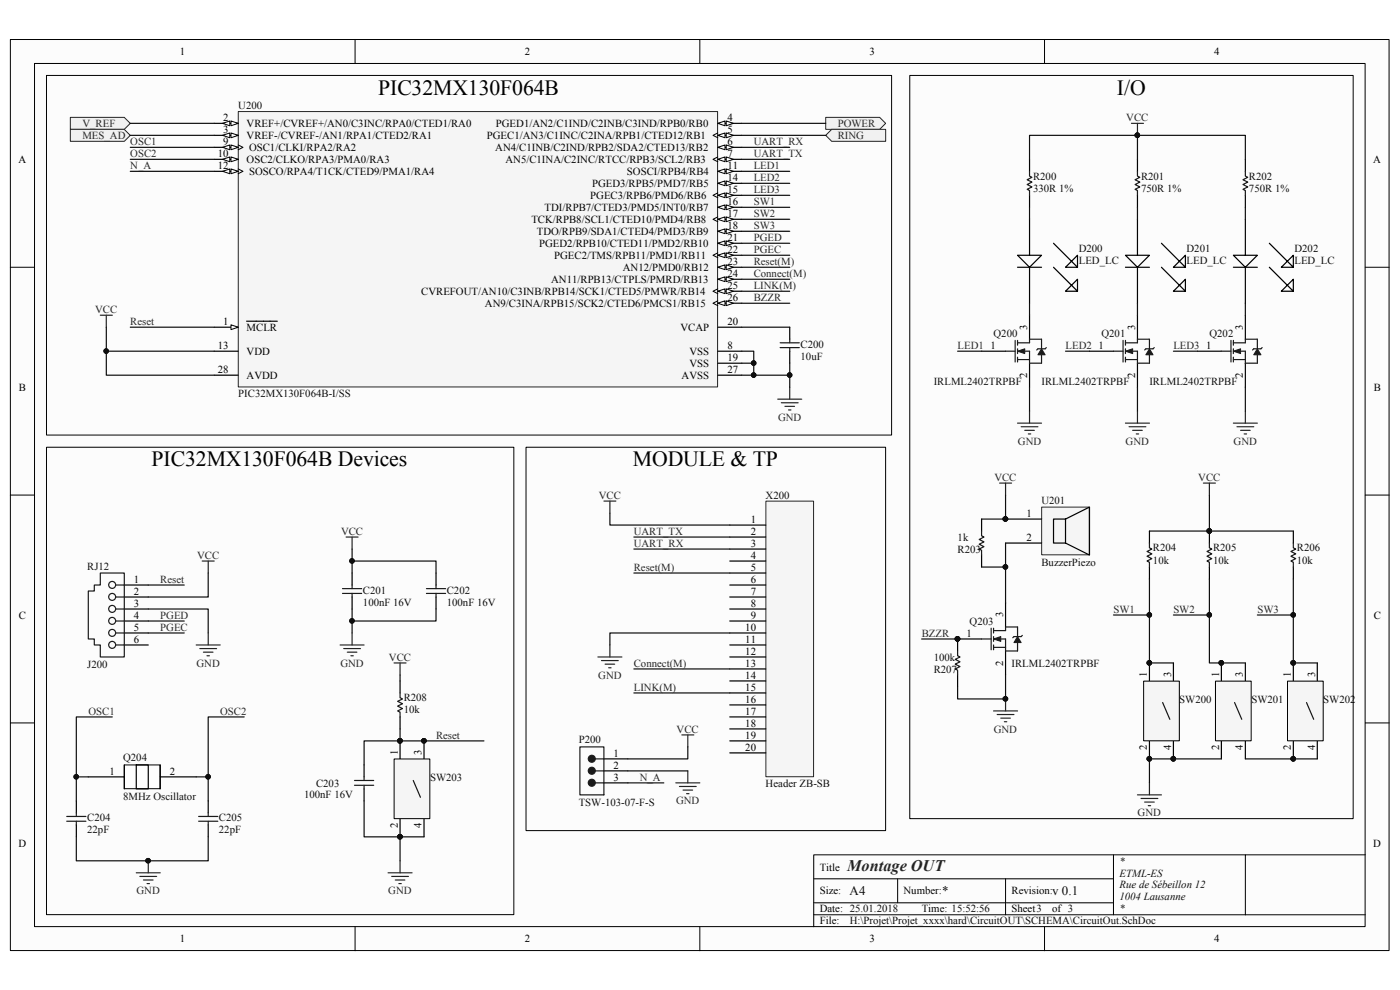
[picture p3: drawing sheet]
<svg xmlns="http://www.w3.org/2000/svg" width="297mm" height="210mm" viewBox="0 0 297 210" stroke-linecap="round" stroke-linejoin="round" font-family="sans-serif">
<path d="M2.2 8.4h292.5v193.2h-292.5z" fill="#fcfcfc"/>
<path d="M2.2 8.4h292.5v193.2h-292.5z" fill="none" stroke="#000" stroke-width=".21"/>
<path d="M7.4 13.5h282.2v183.1h-282.2z" fill="#fcfcfc"/>
<g fill="none" stroke="#000" stroke-width=".21">
<path d="M7.3 13.5h282.3v183.1h-282.3zM75.3 8.4v5.1M148.5 8.4v5.1M221.6 8.4v5.1M2.2 56.7h5.1M289.6 56.7h5.1M2.2 105h5.1M289.6 105h5.1M2.2 153.3h5.1M289.6 153.3h5.1M75.3 196.6v5.1M148.5 196.6v5.1"/>
<path d="M172.6 186.4h63.6M172.6 194h117M172.6 191.5h63.6M190.4 186.4v5.1M213.3 186.4v7.6M221.6 196.6v5.1M236.2 181.3v12.7M264.2 181.3h-91.6v15.3M289.6 181.3h-25.4v12.7"/>
</g>
<path d="M243.8 140.6v5.1M243.8 155.9v5.1M248.9 140.6v5.1M248.9 155.9v5.1" fill="none" stroke="#000" stroke-width=".25"/>
<g fill="#0e0e0e" stroke="#0e0e0e" stroke-width=".21">
<circle cx="243.8" cy="140.6" r=".48"/>
<circle cx="243.8" cy="161" r=".48"/>
<circle cx="248.9" cy="161" r=".48"/>
</g>
<g fill="none" stroke="#1c1c1c" stroke-width=".25">
<path d="M244.4 146.2h4M244.4 155.4h4M246.4 146.2v2.6M246.4 152.8v2.6"/>
<circle cx="243.8" cy="146.2" r=".48"/>
<circle cx="243.8" cy="155.4" r=".48"/>
<circle cx="246.4" cy="152.6" r=".24"/>
<circle cx="246.4" cy="149" r=".24"/>
<circle cx="248.9" cy="146.2" r=".48"/>
<circle cx="248.9" cy="155.4" r=".48"/>
</g>
<path d="M242.7 144.5h7.5v12.6h-7.5z" fill="#f5f5f5"/>
<path d="M242.6 144.5h7.6v12.6h-7.6z" fill="none" stroke="#000" stroke-width=".21"/>
<path d="M246.6 149l1.6 3.6" fill="none" stroke="#151515" stroke-width=".25"/>
<g fill="#0e0e0e" stroke="#0e0e0e" stroke-width=".21">
<circle cx="243.8" cy="140.6" r=".48"/>
<circle cx="243.8" cy="161" r=".48"/>
<circle cx="248.9" cy="161" r=".48"/>
</g>
<path d="M221 107.6h10.1v10.1h-10.1z" fill="#f5f5f5"/>
<path d="M221 107.6h10.1v10.1h-10.1z" fill="none" stroke="#262626" stroke-width=".21"/>
<path d="M208.2 74.5h5.1M218.4 66.9v5.1M218.4 77v5.1M213.3 110.1h7.7M213.3 115.2h7.7M226 110.1h-2.5v5.1h2.5l5.1 2.5v-10.1l-5.1 2.5v5.1" fill="none" stroke="#000" stroke-width=".25"/>
<circle cx="213.3" cy="110.1" r=".49" fill="#0e0e0e" stroke="#0e0e0e" stroke-width=".21"/>
<path d="M213.3 74.5h2.1M215.4 72.2v4.6M215.9 72.7h2.5M215.9 74.5h2.5v2.5M215.9 76.3h2.5M215.9 72.2v1M215.9 74v1M215.9 75.8v1" fill="none" stroke="#1c1c1c" stroke-width=".25"/>
<path d="M215.9 74.5l1.5-.5v1z" fill="#1c1c1c"/>
<path d="M215.9 74.5l1.5-.5v1z" fill="none" stroke="#1c1c1c" stroke-width=".21"/>
<path d="M218.4 72.7v-.7h2.6v2M221 75.3v1.7h-2.6" fill="none" stroke="#1c1c1c" stroke-width=".25"/>
<path d="M221 74l.7 1.3h-1.5z" fill="#1c1c1c"/>
<path d="M221 74l.7 1.3h-1.5z" fill="none" stroke="#1c1c1c" stroke-width=".21"/>
<path d="M222 73.7l-.3 .3h-1.5l-.3 .2M236.2 74.5h2M238.2 72.2v4.6M238.8 72.7h2.5M238.8 74.5h2.5v2.5M238.8 76.3h2.5M238.8 72.2v1M238.8 74v1M238.8 75.8v1" fill="none" stroke="#1c1c1c" stroke-width=".25"/>
<path d="M231.1 74.5h5.1M241.3 66.9v5.1M241.3 77v5.1" fill="none" stroke="#000" stroke-width=".25"/>
<path d="M238.8 74.5l1.5-.5v1z" fill="#1c1c1c"/>
<path d="M238.8 74.5l1.5-.5v1z" fill="none" stroke="#1c1c1c" stroke-width=".21"/>
<path d="M241.3 72.7v-.7h2.5v2M243.8 75.3v1.7h-2.5" fill="none" stroke="#1c1c1c" stroke-width=".25"/>
<path d="M243.8 74l.8 1.3h-1.5z" fill="#1c1c1c"/>
<path d="M243.8 74l.8 1.3h-1.5z" fill="none" stroke="#1c1c1c" stroke-width=".21"/>
<path d="M244.9 73.7l-.3 .3h-1.5l-.3 .2M259.1 74.5h2M261.1 72.2v4.6M261.7 72.7h2.5M261.7 74.5h2.5v2.5M261.7 76.3h2.5M261.7 72.2v1M261.7 74v1M261.7 75.8v1" fill="none" stroke="#1c1c1c" stroke-width=".25"/>
<path d="M254 74.5h5.1M264.2 66.9v5.1M264.2 77v5.1" fill="none" stroke="#000" stroke-width=".25"/>
<path d="M261.7 74.5l1.5-.5v1z" fill="#1c1c1c"/>
<path d="M261.7 74.5l1.5-.5v1z" fill="none" stroke="#1c1c1c" stroke-width=".21"/>
<path d="M264.2 72.7v-.7h2.5v2M266.7 75.3v1.7h-2.5" fill="none" stroke="#1c1c1c" stroke-width=".25"/>
<path d="M266.7 74l.8 1.3h-1.5z" fill="#1c1c1c"/>
<path d="M266.7 74l.8 1.3h-1.5z" fill="none" stroke="#1c1c1c" stroke-width=".21"/>
<path d="M267.8 73.7l-.3 .3h-1.5l-.3 .2M208.2 135.5h2.1M210.3 133.3v4.5M210.8 133.8h2.5M210.8 135.5h2.5v2.6M210.8 137.3h2.5M210.8 133.3v1M210.8 135v1.1M210.8 136.8v1" fill="none" stroke="#1c1c1c" stroke-width=".25"/>
<path d="M203.1 135.5h5.1M213.3 127.9v5.1M213.3 138.1v5.1" fill="none" stroke="#000" stroke-width=".25"/>
<circle cx="203.1" cy="135.5" r=".48" fill="#0e0e0e" stroke="#0e0e0e" stroke-width=".21"/>
<path d="M210.8 135.5l1.5-.5v1.1z" fill="#1c1c1c"/>
<path d="M210.8 135.5l1.5-.5v1.1z" fill="none" stroke="#1c1c1c" stroke-width=".21"/>
<path d="M213.3 133.8v-.8h2.6v2M215.9 136.3v1.8h-2.6" fill="none" stroke="#1c1c1c" stroke-width=".25"/>
<path d="M215.9 135l.7 1.3h-1.5z" fill="#1c1c1c"/>
<path d="M215.9 135l.7 1.3h-1.5z" fill="none" stroke="#1c1c1c" stroke-width=".21"/>
<path d="M216.9 134.8l-.3 .2h-1.5l-.3 .3" fill="none" stroke="#1c1c1c" stroke-width=".25"/>
<g fill="#0e0e0e" stroke="#0e0e0e" stroke-width=".21">
<circle cx="203.1" cy="135.5" r=".48"/>
<circle cx="241.3" cy="28.7" r=".48"/>
</g>
<path d="M240 26.2h2.6M241.3 26.2v2.5M212.1 102.5h2.5M213.3 102.5v2.5" fill="none" stroke="#262626" stroke-width=".25"/>
<path d="M50.6 23.7h101.6v58.4h-101.6z" fill="#f5f5f5"/>
<path d="M50.5 23.7h101.7v58.4h-101.7z" fill="none" stroke="#262626" stroke-width=".21"/>
<path d="M45.4 69.4h5.1" fill="none" stroke="#000" stroke-width=".25"/>
<path d="M49 68.9l1.5 .5-1.5 .5z" fill="#fcfcfc"/>
<path d="M49 68.9l1.5 .5-1.5 .5z" fill="none" stroke="#000" stroke-width=".21"/>
<path d="M45.4 26.2h5.1M52.3 68.1h6.5" fill="none" stroke="#000" stroke-width=".25"/>
<path d="M49 25.7l1.5 .5-1.5 .5z" fill="#fcfcfc"/>
<path d="M49 25.7l1.5 .5-1.5 .5z" fill="none" stroke="#000" stroke-width=".21"/>
<path d="M47.2 26.2l1.5-.5v1z" fill="#fcfcfc"/>
<path d="M47.2 26.2l1.5-.5v1z" fill="none" stroke="#000" stroke-width=".21"/>
<path d="M45.4 28.7h5.1" fill="none" stroke="#000" stroke-width=".25"/>
<path d="M49 28.2l1.5 .5-1.5 .5z" fill="#fcfcfc"/>
<path d="M49 28.2l1.5 .5-1.5 .5z" fill="none" stroke="#000" stroke-width=".21"/>
<path d="M47.2 28.7l1.5-.5v1z" fill="#fcfcfc"/>
<path d="M47.2 28.7l1.5-.5v1z" fill="none" stroke="#000" stroke-width=".21"/>
<path d="M152.3 26.2h5.1" fill="none" stroke="#000" stroke-width=".25"/>
<path d="M152.3 26.2l1.5-.5v1z" fill="#fcfcfc"/>
<path d="M152.3 26.2l1.5-.5v1z" fill="none" stroke="#000" stroke-width=".21"/>
<path d="M154.1 25.7l1.5 .5-1.5 .5z" fill="#fcfcfc"/>
<path d="M152.3 28.2l-1 .5 1 .5M154.1 25.7l1.5 .5-1.5 .5z" fill="none" stroke="#000" stroke-width=".21"/>
<path d="M152.3 28.7h5.1" fill="none" stroke="#000" stroke-width=".25"/>
<path d="M152.3 28.7l1.5-.5v1z" fill="#fcfcfc"/>
<path d="M152.3 28.7l1.5-.5v1z" fill="none" stroke="#000" stroke-width=".21"/>
<path d="M154.1 28.2l1.5 .5-1.5 .5z" fill="#fcfcfc"/>
<path d="M154.1 28.2l1.5 .5-1.5 .5z" fill="none" stroke="#000" stroke-width=".21"/>
<path d="M152.3 31.3h5.1" fill="none" stroke="#000" stroke-width=".25"/>
<path d="M152.3 31.3l1.5-.6v1.1z" fill="#fcfcfc"/>
<path d="M152.3 31.3l1.5-.6v1.1z" fill="none" stroke="#000" stroke-width=".21"/>
<path d="M154.1 30.7l1.5 .6-1.5 .5z" fill="#fcfcfc"/>
<path d="M152.3 33.3l-1 .5 1 .5M154.1 30.7l1.5 .6-1.5 .5z" fill="none" stroke="#000" stroke-width=".21"/>
<path d="M152.3 33.8h5.1" fill="none" stroke="#000" stroke-width=".25"/>
<path d="M152.3 33.8l1.5-.5v1z" fill="#fcfcfc"/>
<path d="M152.3 33.8l1.5-.5v1z" fill="none" stroke="#000" stroke-width=".21"/>
<path d="M154.1 33.3l1.5 .5-1.5 .5z" fill="#fcfcfc"/>
<path d="M50.5 30.7l1 .6-1 .5M154.1 33.3l1.5 .5-1.5 .5z" fill="none" stroke="#000" stroke-width=".21"/>
<path d="M45.4 31.3h5.1M152.3 74.5h5.1" fill="none" stroke="#000" stroke-width=".25"/>
<path d="M49 30.7l1.5 .6-1.5 .5z" fill="#fcfcfc"/>
<path d="M49 30.7l1.5 .6-1.5 .5z" fill="none" stroke="#000" stroke-width=".21"/>
<path d="M47.2 31.3l1.5-.6v1.1z" fill="#fcfcfc"/>
<path d="M47.2 31.3l1.5-.6v1.1z" fill="none" stroke="#000" stroke-width=".21"/>
<path d="M45.4 33.8h5.1" fill="none" stroke="#000" stroke-width=".25"/>
<path d="M49 33.3l1.5 .5-1.5 .5z" fill="#fcfcfc"/>
<path d="M49 33.3l1.5 .5-1.5 .5z" fill="none" stroke="#000" stroke-width=".21"/>
<path d="M47.2 33.8l1.5-.5v1z" fill="#fcfcfc"/>
<path d="M47.2 33.8l1.5-.5v1z" fill="none" stroke="#000" stroke-width=".21"/>
<path d="M152.3 36.3h5.1" fill="none" stroke="#000" stroke-width=".25"/>
<path d="M152.3 36.3l1.5-.5v1.1z" fill="#fcfcfc"/>
<path d="M152.3 36.3l1.5-.5v1.1z" fill="none" stroke="#000" stroke-width=".21"/>
<path d="M154.1 35.8l1.5 .5-1.5 .6z" fill="#fcfcfc"/>
<path d="M50.5 35.8l1 .5-1 .6M154.1 35.8l1.5 .5-1.5 .6z" fill="none" stroke="#000" stroke-width=".21"/>
<path d="M45.4 36.3h5.1" fill="none" stroke="#000" stroke-width=".25"/>
<path d="M49 35.8l1.5 .5-1.5 .6z" fill="#fcfcfc"/>
<path d="M49 35.8l1.5 .5-1.5 .6z" fill="none" stroke="#000" stroke-width=".21"/>
<path d="M47.2 36.3l1.5-.5v1.1z" fill="#fcfcfc"/>
<path d="M47.2 36.3l1.5-.5v1.1z" fill="none" stroke="#000" stroke-width=".21"/>
<path d="M152.3 38.9h5.1M45.4 74.5h5.1" fill="none" stroke="#000" stroke-width=".25"/>
<path d="M152.3 38.9l1.5-.5v1z" fill="#fcfcfc"/>
<path d="M152.3 38.9l1.5-.5v1z" fill="none" stroke="#000" stroke-width=".21"/>
<path d="M154.1 38.4l1.5 .5-1.5 .5z" fill="#fcfcfc"/>
<path d="M154.1 38.4l1.5 .5-1.5 .5zM152.3 40.9l-1 .5 1 .5" fill="none" stroke="#000" stroke-width=".21"/>
<path d="M152.3 41.4h5.1" fill="none" stroke="#000" stroke-width=".25"/>
<path d="M152.3 41.4l1.5-.5v1z" fill="#fcfcfc"/>
<path d="M152.3 41.4l1.5-.5v1z" fill="none" stroke="#000" stroke-width=".21"/>
<path d="M154.1 40.9l1.5 .5-1.5 .5z" fill="#fcfcfc"/>
<path d="M154.1 40.9l1.5 .5-1.5 .5z" fill="none" stroke="#000" stroke-width=".21"/>
<path d="M152.3 44h5.1" fill="none" stroke="#000" stroke-width=".25"/>
<path d="M152.3 44l1.5-.5v1z" fill="#fcfcfc"/>
<path d="M152.3 44l1.5-.5v1z" fill="none" stroke="#000" stroke-width=".21"/>
<path d="M154.1 43.5l1.5 .5-1.5 .5z" fill="#fcfcfc"/>
<path d="M152.3 46l-1 .5 1 .5M154.1 43.5l1.5 .5-1.5 .5z" fill="none" stroke="#000" stroke-width=".21"/>
<path d="M152.3 46.5h5.1" fill="none" stroke="#000" stroke-width=".25"/>
<path d="M152.3 46.5l1.5-.5v1z" fill="#fcfcfc"/>
<path d="M152.3 46.5l1.5-.5v1z" fill="none" stroke="#000" stroke-width=".21"/>
<path d="M154.1 46l1.5 .5-1.5 .5z" fill="#fcfcfc"/>
<path d="M154.1 46l1.5 .5-1.5 .5z" fill="none" stroke="#000" stroke-width=".21"/>
<path d="M152.3 49.1h5.1" fill="none" stroke="#000" stroke-width=".25"/>
<path d="M152.3 49.1l1.5-.5v1z" fill="#fcfcfc"/>
<path d="M152.3 49.1l1.5-.5v1z" fill="none" stroke="#000" stroke-width=".21"/>
<path d="M154.1 48.6l1.5 .5-1.5 .5z" fill="#fcfcfc"/>
<path d="M154.1 48.6l1.5 .5-1.5 .5z" fill="none" stroke="#000" stroke-width=".21"/>
<path d="M152.3 51.6h5.1M152.3 77h5.1M152.3 69.4h5.1" fill="none" stroke="#000" stroke-width=".25"/>
<path d="M152.3 51.6l1.5-.5v1z" fill="#fcfcfc"/>
<path d="M152.3 51.6l1.5-.5v1z" fill="none" stroke="#000" stroke-width=".21"/>
<path d="M154.1 51.1l1.5 .5-1.5 .5z" fill="#fcfcfc"/>
<path d="M152.3 53.6l-1 .5 1 .6M154.1 51.1l1.5 .5-1.5 .5z" fill="none" stroke="#000" stroke-width=".21"/>
<path d="M152.3 54.1h5.1" fill="none" stroke="#000" stroke-width=".25"/>
<path d="M152.3 54.1l1.5-.5v1.1z" fill="#fcfcfc"/>
<path d="M152.3 54.1l1.5-.5v1.1z" fill="none" stroke="#000" stroke-width=".21"/>
<path d="M154.1 53.6l1.5 .5-1.5 .6z" fill="#fcfcfc"/>
<path d="M154.1 53.6l1.5 .5-1.5 .6z" fill="none" stroke="#000" stroke-width=".21"/>
<path d="M152.3 56.7h5.1" fill="none" stroke="#000" stroke-width=".25"/>
<path d="M152.3 56.7l1.5-.5v1z" fill="#fcfcfc"/>
<path d="M152.3 56.7l1.5-.5v1z" fill="none" stroke="#000" stroke-width=".21"/>
<path d="M154.1 56.2l1.5 .5-1.5 .5z" fill="#fcfcfc"/>
<path d="M154.1 56.2l1.5 .5-1.5 .5z" fill="none" stroke="#000" stroke-width=".21"/>
<path d="M152.3 59.2h5.1" fill="none" stroke="#000" stroke-width=".25"/>
<path d="M152.3 59.2l1.5-.5v1z" fill="#fcfcfc"/>
<path d="M152.3 59.2l1.5-.5v1z" fill="none" stroke="#000" stroke-width=".21"/>
<path d="M154.1 58.7l1.5 .5-1.5 .5z" fill="#fcfcfc"/>
<path d="M154.1 58.7l1.5 .5-1.5 .5zM152.3 61.3l-1 .5 1 .5" fill="none" stroke="#000" stroke-width=".21"/>
<path d="M152.3 61.8h5.1" fill="none" stroke="#000" stroke-width=".25"/>
<path d="M152.3 61.8l1.5-.5v1z" fill="#fcfcfc"/>
<path d="M152.3 61.8l1.5-.5v1z" fill="none" stroke="#000" stroke-width=".21"/>
<path d="M154.1 61.3l1.5 .5-1.5 .5z" fill="#fcfcfc"/>
<path d="M152.3 63.8l-1 .5 1 .5M154.1 61.3l1.5 .5-1.5 .5z" fill="none" stroke="#000" stroke-width=".21"/>
<path d="M152.3 64.3h5.1" fill="none" stroke="#000" stroke-width=".25"/>
<path d="M152.3 64.3l1.5-.5v1z" fill="#fcfcfc"/>
<path d="M152.3 64.3l1.5-.5v1z" fill="none" stroke="#000" stroke-width=".21"/>
<path d="M154.1 63.8l1.5 .5-1.5 .5z" fill="#fcfcfc"/>
<path d="M154.1 63.8l1.5 .5-1.5 .5z" fill="none" stroke="#000" stroke-width=".21"/>
<path d="M45.4 79.6h5.1M152.3 79.6h5.1" fill="none" stroke="#000" stroke-width=".25"/>
<path d="M26.4 162.3h7.6v5h-7.6z" fill="#fefefe"/>
<path d="M26.4 162.3h7.6v5h-7.6z" fill="none" stroke="#000" stroke-width=".21"/>
<g fill="none" stroke="#000" stroke-width=".25">
<path d="M218.4 33.8v2.5M241.3 33.8v2.5M264.2 33.8v2.5M215.9 54.1h5.1l-2.6 2.6zM215.9 56.7h5.1M218.4 41.4v2.6M218.4 46.5v7.6M218.4 56.7v7.6M223.5 56.7l5.1 5.1h-2.6l2.6-2.6v2.6M223.5 51.6l5.1 5.1h-2.6l2.6-2.6v2.6M238.8 54.1h5l-2.5 2.6zM238.8 56.7h5"/>
<path d="M241.3 41.4v2.6M241.3 46.5v7.6M241.3 56.7v7.6M246.4 56.7l5.1 5.1h-2.6l2.6-2.6v2.6M246.4 51.6l5.1 5.1h-2.6l2.6-2.6v2.6M261.7 54.1h5l-2.5 2.6zM261.7 56.7h5M264.2 41.4v2.6M264.2 46.5v7.6M264.2 56.7v7.6M269.3 56.7l5.1 5.1h-2.6l2.6-2.6v2.6M269.3 51.6l5.1 5.1h-2.6l2.6-2.6v2.6"/>
<path d="M208.2 110.1v2.6M208.2 117.7v2.6M84.9 157.2v5.1M90 157.2v5.1M18.7 164.8h7.7M26.4 162.3v5M28.9 162.3h2.6v5h-2.6zM34 164.8h7.6M34 162.3v5M84.9 172.4v5.1M90 172.4v5.1"/>
</g>
<g fill="none" stroke="#1c1c1c" stroke-width=".25">
<path d="M218.4 36.3v1.1l.5 .2-1 .5 1 .5-1 .5 1 .6-1 .5 .5 .2v1M241.3 36.3v1.1l.5 .2-1 .5 1 .5-1 .5 1 .6-1 .5 .5 .2v1M264.2 36.3v1.1l.5 .2-1 .5 1 .5-1 .5 1 .6-1 .5 .5 .2v1M208.2 112.7v1l.5 .2-1 .5 1 .5-1 .5 1 .6-1 .5 .5 .2v1M85.4 162.8h4M85.4 171.9h4M87.4 162.8v2.5M87.4 169.4v2.5"/>
<circle cx="84.8" cy="171.9" r=".48"/>
<circle cx="84.8" cy="162.7" r=".48"/>
<circle cx="87.4" cy="169.1" r=".23"/>
<circle cx="87.4" cy="165.5" r=".23"/>
<circle cx="89.9" cy="171.9" r=".48"/>
<circle cx="89.9" cy="162.7" r=".48"/>
</g>
<g fill="none" stroke="#262626" stroke-width=".25">
<path d="M215.9 89.8h5.1M216.6 90.5h3.6M217.4 91.3h2M218.2 92h.5M218.4 87.2v2.6M238.8 89.8h5M239.5 90.5h3.6M240.3 91.3h2M241 92h.6M241.3 87.2v2.6M261.7 89.8h5M262.4 90.5h3.6"/>
<path d="M263.2 91.3h2M263.9 92h.5M264.2 87.2v2.6M210.8 150.8h5.1M211.5 151.6h3.6M212.3 152.3h2M213.1 153.1h.5M213.3 148.3v2.5"/>
</g>
<g fill="#0e0e0e" stroke="#0e0e0e" stroke-width=".21">
<circle cx="213.3" cy="148.2" r=".49"/>
<circle cx="84.8" cy="157.1" r=".48"/>
<circle cx="84.8" cy="177.5" r=".48"/>
<circle cx="89.9" cy="157.1" r=".48"/>
</g>
<path d="M83.7 161h7.5v12.7h-7.5z" fill="#f5f5f5"/>
<path d="M83.6 161h7.6v12.7h-7.6z" fill="none" stroke="#000" stroke-width=".21"/>
<path d="M87.7 165.6l1.5 3.5" fill="none" stroke="#151515" stroke-width=".25"/>
<g fill="#0e0e0e" stroke="#0e0e0e" stroke-width=".21">
<circle cx="84.8" cy="157.1" r=".48"/>
<circle cx="84.8" cy="177.5" r=".48"/>
<circle cx="89.9" cy="157.1" r=".48"/>
<circle cx="259.1" cy="140.6" r=".48"/>
</g>
<path d="M259.1 140.6v5.1M259.1 155.9v5.1M264.2 140.6v5.1M264.2 155.9v5.1" fill="none" stroke="#000" stroke-width=".25"/>
<g fill="none" stroke="#1c1c1c" stroke-width=".25">
<path d="M259.6 146.2h4.1M259.6 155.4h4.1M261.7 146.2v2.6M261.7 152.8v2.6"/>
<circle cx="259.1" cy="146.2" r=".48"/>
<circle cx="259.1" cy="155.4" r=".48"/>
<circle cx="261.6" cy="152.6" r=".23"/>
<circle cx="261.6" cy="149" r=".23"/>
<circle cx="264.2" cy="146.2" r=".48"/>
<circle cx="264.2" cy="155.4" r=".48"/>
</g>
<path d="M257.9 144.5h7.5v12.6h-7.5z" fill="#f5f5f5"/>
<path d="M257.9 144.5h7.5v12.6h-7.5z" fill="none" stroke="#000" stroke-width=".21"/>
<path d="M261.9 149l1.5 3.6" fill="none" stroke="#151515" stroke-width=".25"/>
<g fill="#0e0e0e" stroke="#0e0e0e" stroke-width=".21">
<circle cx="259.1" cy="140.6" r=".48"/>
<circle cx="274.3" cy="140.6" r=".48"/>
<circle cx="274.3" cy="161" r=".48"/>
</g>
<path d="M274.4 140.6v5.1M274.4 155.9v5.1M279.5 140.6v5.1M279.5 155.9v5.1" fill="none" stroke="#000" stroke-width=".25"/>
<g fill="none" stroke="#1c1c1c" stroke-width=".25">
<path d="M274.9 146.2h4M274.9 155.4h4M276.9 146.2v2.6M276.9 152.8v2.6"/>
<circle cx="274.3" cy="146.2" r=".48"/>
<circle cx="274.3" cy="155.4" r=".48"/>
<circle cx="276.9" cy="152.6" r=".23"/>
<circle cx="276.9" cy="149" r=".23"/>
<circle cx="279.4" cy="146.2" r=".48"/>
<circle cx="279.4" cy="155.4" r=".48"/>
</g>
<path d="M273.2 144.5h7.5v12.6h-7.5z" fill="#f5f5f5"/>
<path d="M273.1 144.5h7.6v12.6h-7.6z" fill="none" stroke="#000" stroke-width=".21"/>
<path d="M277.2 149l1.5 3.6" fill="none" stroke="#151515" stroke-width=".25"/>
<g fill="#0e0e0e" stroke="#0e0e0e" stroke-width=".21">
<circle cx="274.3" cy="140.6" r=".48"/>
<circle cx="274.3" cy="161" r=".48"/>
<circle cx="256.5" cy="112.6" r=".48"/>
<circle cx="31.4" cy="182.6" r=".49"/>
</g>
<g fill="none" stroke="#262626" stroke-width=".25">
<path d="M21.3 66.9h2.5M22.6 66.9v2.5M165 84.7h5.1M165.8 85.4h3.5M166.5 86.2h2.1M167.3 87h.5M167.5 82.1v2.6M42.9 119h2.5M44.2 119v2.6M73.4 113.9h2.6M74.7 113.9v2.6M255.3 102.5h2.5"/>
<path d="M256.6 102.5v2.5M41.6 136.8h5.1M42.4 137.6h3.6M43.2 138.3h2M43.9 139.1h.5M44.2 134.3v2.5M72.2 136.8h5M72.9 137.6h3.6M73.7 138.3h2M74.4 139.1h.5M74.7 134.3v2.5M83.6 140.6h2.5"/>
<path d="M84.9 140.6v2.6M241.3 168.6h5.1M242.1 169.4h3.5M242.8 170.1h2.1M243.6 170.9h.5M243.8 166.1v2.5M28.9 185.1h5.1M29.7 185.9h3.5M30.4 186.7h2.1M31.2 187.4h.5M31.5 182.6v2.5M82.3 185.1h5.1"/>
<path d="M83.1 185.9h3.6M83.9 186.7h2M84.6 187.4h.5M84.9 182.6v2.5"/>
</g>
<g fill="none" stroke="#000" stroke-width=".25">
<path d="M167.5 69.4v2.6M167.5 74.5v2.5M243.8 112.7v2.5M256.6 112.7v2.5M274.4 112.7v2.5M243.8 120.3v2.5M256.6 120.3v2.5M274.4 120.3v2.5M84.9 144.4v2.6M84.9 152.1v2.5M16.2 169.9v2.5M16.2 175v2.5"/>
<path d="M44.2 169.9v2.5M44.2 175v2.5"/>
</g>
<g fill="none" stroke="#1c1c1c" stroke-width=".25">
<path d="M165.5 73.7h4.1M165.5 72.7h4.1M167.5 72v.7M167.5 73.7v.8M243.8 115.2v1l.6 .3-1.1 .5 1.1 .5-1.1 .5 1.1 .5-1.1 .5 .5 .3v1M256.6 115.2v1l.5 .3-1 .5 1 .5-1 .5 1 .5-1 .5 .5 .3v1M274.4 115.2v1l.5 .3-1 .5 1 .5-1 .5 1 .5-1 .5 .5 .3v1M84.9 147v1l.5 .3-1 .5 1 .5-1 .5 1 .5-1 .5 .5 .3v1M14.2 174.2h4M14.2 173.2h4M16.2 172.4v.8M16.2 174.2v.8"/>
<path d="M42.1 174.2h4.1M42.1 173.2h4.1M44.2 172.4v.8M44.2 174.2v.8"/>
</g>
<path d="M162.5 106.3h10.1v58.5h-10.1z" fill="#f5f5f5"/>
<path d="M162.5 106.3h10.1v58.5h-10.1z" fill="none" stroke="#262626" stroke-width=".21"/>
<g fill="none" stroke="#000" stroke-width=".25">
<path d="M154.8 111.4h7.6M154.8 113.9h7.6M154.8 116.5h7.6M154.8 119h7.6M154.8 121.6h7.6M154.8 124.1h7.6M154.8 126.6h7.6M154.8 129.2h7.6M154.8 131.7h7.6M154.8 134.3h7.6M154.8 136.8h7.6M154.8 139.4h7.6"/>
<path d="M154.8 141.9h7.6M154.8 144.4h7.6M154.8 147h7.6M154.8 149.5h7.6M154.8 152.1h7.6M154.8 154.6h7.6M154.8 157.2h7.6M154.8 159.7h7.6"/>
</g>
<path d="M128.1 106.3h2.6M129.4 106.3v2.5" fill="none" stroke="#262626" stroke-width=".25"/>
<g fill="#f0f0f0" stroke="#262626" stroke-width=".21">
<path d="M175.2 24.9h11.4l1.3 1.3-1.3 1.2h-11.4z" fill-rule="evenodd"/>
<path d="M175.2 28.7l1.2-1.3h11.5v2.6h-11.5z" fill-rule="evenodd"/>
</g>
<path d="M74.7 121.6v2.5M74.7 126.6v2.6M92.5 121.6v2.5M92.5 126.6v2.6M203.1 135.5v2.6M203.1 143.2v2.5M77.2 162.3v2.5M77.2 167.3v2.6" fill="none" stroke="#000" stroke-width=".25"/>
<circle cx="203.1" cy="135.5" r=".48" fill="#0e0e0e" stroke="#0e0e0e" stroke-width=".21"/>
<g fill="none" stroke="#1c1c1c" stroke-width=".25">
<path d="M72.7 124.9h4M72.7 125.9h4M74.7 124.1v.8M74.7 125.9v.7M90.5 124.9h4M90.5 125.9h4M92.5 124.1v.8M92.5 125.9v.7M203.1 138.1v1l.6 .3-1.1 .5 1.1 .5-1.1 .5 1.1 .5-1.1 .5 .5 .3v1M75.2 165.6h4.1M75.2 166.6h4.1M77.2 164.8v.8"/>
<path d="M77.2 166.6v.7"/>
</g>
<g fill="#f0f0f0" stroke="#262626" stroke-width=".21">
<path d="M14.9 24.9h11.5l1.2 1.3-1.2 1.2h-11.5z" fill-rule="evenodd"/>
<path d="M14.9 27.4h11.5l1.2 1.3-1.2 1.3h-11.5z" fill-rule="evenodd"/>
</g>
<path d="M9.9 16h179.2v76.3h-179.2zM193 16h94.1v157.7h-94.1zM9.9 94.9h99.1v99.1h-99.1zM111.6 94.9h76.3v81.3h-76.3z" fill="none" stroke="#000" stroke-width=".21"/>
<path d="M126.8 139.4h5.1M129.4 136.8v2.6M127.6 140.1h3.6M128.4 140.9h2M129.1 141.6h.5M144.6 155.9h2.6M145.9 155.9v2.5M143.4 166.1h5.1M144.1 166.8h3.6M144.9 167.6h2M145.7 168.4h.5M145.9 163.5v2.6" fill="none" stroke="#262626" stroke-width=".25"/>
<g fill="none" stroke="#1c1c1c" stroke-width=".25">
<path d="M21.3 121.6h5.1v17.8h-5.1v-2.6h-1.3v-1.3h-1.3v-10.1h1.3v-1.3h1.3zM24.6 134.3h1.8M24.6 129.2h1.8M24.6 131.7h1.8M24.6 136.8h1.8M24.6 124.1h1.8M24.6 126.6h1.8M123 158.4h5.1v10.2h-5.1zM126.3 163.5h1.8M126.3 161h1.8M126.3 166.1h1.8"/>
<circle cx="23.8" cy="131.7" r=".74"/>
<circle cx="23.8" cy="124.1" r=".74"/>
<circle cx="23.8" cy="129.2" r=".74"/>
<circle cx="23.8" cy="136.8" r=".74"/>
<circle cx="23.8" cy="126.6" r=".74"/>
<circle cx="23.8" cy="134.2" r=".74"/>
</g>
<path d="M26.4 124.1h5.1M26.4 134.3h5.1M26.4 129.2h5.1M26.4 126.6h5.1M26.4 136.8h5.1M26.4 131.7h5.1M128.1 163.5h5.1M128.1 161h5.1M128.1 166.1h5.1" fill="none" stroke="#000" stroke-width=".25"/>
<g fill="#1c1c1c" stroke="#1c1c1c" stroke-width=".25">
<circle cx="125.5" cy="163.5" r=".74"/>
<circle cx="125.5" cy="161" r=".74"/>
<circle cx="125.5" cy="166" r=".74"/>
</g>
<g fill="none" stroke="#0e0e0e" stroke-width=".25">
<path d="M27.6 31.3h17.8M27.6 33.8h17.8M27.6 36.3h17.8M27.6 28.7h17.8M27.6 26.2h17.8M157.4 31.3h10.1M157.4 33.8h10.1M157.4 36.3h10.1M157.4 38.9h10.1M157.4 28.7h17.8M157.4 26.2h17.8M218.4 33.8v-5.1h45.8v5.1"/>
<path d="M241.3 28.7v5.1M157.4 51.6h10.1M157.4 54.1h10.1M157.4 41.4h10.1M157.4 44h10.1M157.4 46.5h10.1M157.4 49.1h10.1M157.4 56.7h10.1M157.4 59.2h10.1M218.4 44v2.5M241.3 44v2.5M264.2 44v2.5"/>
<path d="M22.6 69.4v10.2h22.8M22.6 74.5h22.8M27.6 69.4h17.8M157.4 74.5h2.5v5.1M157.4 69.4h10.1M157.4 77h2.5M157.4 61.8h10.1M157.4 64.3h10.1M167.5 77v2.6h-10.1M167.5 79.6v2.5M203.1 74.5h5.1M218.4 64.3v2.6"/>
<path d="M226 74.5h5.1M241.3 64.3v2.6M248.9 74.5h5.1M264.2 64.3v2.6M218.4 82.1v5.1M241.3 82.1v5.1M264.2 82.1v5.1M74.7 116.5v2.5M129.4 108.8v2.6h25.4M134.5 113.9h20.3M134.5 116.5h20.3M213.3 105v5.1h-5.1"/>
<path d="M213.3 115.2v12.7M243.8 112.7h30.6M256.6 105v7.7M31.5 129.2h12.7v5.1M31.5 124.1h7.6M31.5 131.7h7.6M31.5 134.3h7.6M44.2 121.6v5h-12.7M74.7 121.6v-2.6h17.8v2.6M74.7 129.2v2.5h17.8v-2.5M74.7 131.7v2.6M134.5 121.6h20.3"/>
<path d="M154.8 134.3h-25.4v2.5M195.5 135.5h7.6M208.2 120.3h5.1M236.2 130.5h7.6M243.8 122.8v17.8h5.1M248.9 130.5h7.7M256.6 122.8v17.8h7.6M266.7 130.5h7.7M274.4 122.8v17.8h5.1M23.8 152.1h-7.6v12.7M51.8 152.1h-7.6v12.7M84.9 143.2v1.2"/>
<path d="M84.9 154.6v2.6M102.7 157.2h-25.5v5.1M134.5 141.9h20.3M134.5 147h20.3M145.9 158.4v2.6h-12.7M213.3 143.2v5.1h-10.2v-2.6M16.2 177.5v5.1h28v-5.1M18.7 164.8h-2.5v5.1M41.6 164.8h2.6v5.1M77.2 169.9v7.6h7.7M90 177.5h-5.1v5.1M133.2 166.1h7.6"/>
<path d="M133.2 163.5h12.7M259.1 161h-15.3v5.1M264.2 161h15.3"/>
</g>
<g fill="#0e0e0e" stroke="#0e0e0e" stroke-width=".21">
<circle cx="213.3" cy="110.1" r=".49"/>
<circle cx="213.3" cy="120.3" r=".49"/>
<circle cx="241.3" cy="28.7" r=".48"/>
<circle cx="243.8" cy="161" r=".48"/>
<circle cx="248.9" cy="161" r=".48"/>
<circle cx="274.3" cy="161" r=".48"/>
<circle cx="84.8" cy="177.5" r=".48"/>
<circle cx="256.5" cy="112.6" r=".48"/>
<circle cx="31.4" cy="182.6" r=".49"/>
<circle cx="44.1" cy="164.8" r=".48"/>
<circle cx="16.2" cy="164.8" r=".48"/>
<circle cx="243.8" cy="130.4" r=".48"/>
<circle cx="256.5" cy="130.4" r=".48"/>
<circle cx="274.3" cy="130.4" r=".48"/>
<circle cx="203.1" cy="135.5" r=".48"/>
<circle cx="167.5" cy="79.6" r=".48"/>
<circle cx="159.9" cy="79.6" r=".48"/>
<circle cx="159.9" cy="77" r=".48"/>
<circle cx="22.5" cy="74.5" r=".48"/>
<circle cx="213.3" cy="148.2" r=".49"/>
<circle cx="74.7" cy="119" r=".48"/>
<circle cx="74.7" cy="131.7" r=".48"/>
<circle cx="243.8" cy="140.6" r=".48"/>
<circle cx="259.1" cy="140.6" r=".48"/>
<circle cx="274.3" cy="140.6" r=".48"/>
<circle cx="84.8" cy="157.1" r=".48"/>
<circle cx="89.9" cy="157.1" r=".48"/>
</g>
<g font-size="4.6">
<text x="80.2" y="20.1">PIC32MX130F064B</text>
<text x="236.9" y="20.1">I/O</text>
<text x="32.2" y="98.9">PIC32MX130F064B Devices</text>
<text x="134.3" y="98.9">MODULE &amp; TP</text>
</g>
<text font-size="3.4" fill="#262626" x="179.7" y="184.7">Montage OUT</text>
<g font-size="2.8" fill="#0e0e0e">
<text x="180.3" y="189.9">A4</text>
<text x="199.9" y="189.9">*</text>
<text x="223.2" y="189.9">v 0.1</text>
</g>
<g font-size="2.3">
<text x="38.2" y="11.7">1</text>
<text x="111.3" y="11.7">2</text>
<text x="184.4" y="11.7">3</text>
<text x="257.6" y="11.7">4</text>
<text x="47.3" y="25.7">2</text>
<text x="47.3" y="28.2">3</text>
<text x="52.3" y="26.9">VREF+/CVREF+/AN0/C3INC/RPA0/CTED1/RA0</text>
<text x="52.3" y="29.5">VREF-/CVREF-/AN1/RPA1/CTED2/RA1</text>
<text x="103.3" y="29.5">PGEC1/AN3/C1INC/C2INA/RPB1/CTED12/RB1</text>
<text x="105.2" y="26.9">PGED1/AN2/C1IND/C2INB/C3IND/RPB0/RB0</text>
<text x="154.3" y="25.7">4</text>
<text x="154.3" y="28.2">5</text>
<text x="3.9" y="34.6">A</text>
<text x="46.2" y="33.3">10</text>
<text x="46.2" y="35.9">12</text>
<text x="47.3" y="30.8">9</text>
<text x="52.3" y="34.6">OSC2/CLKO/RPA3/PMA0/RA3</text>
<text x="52.8" y="32">OSC1/CLKI/RPA2/RA2</text>
<text x="105.1" y="32">AN4/C1INB/C2IND/RPB2/SDA2/CTED13/RB2</text>
<text x="107.2" y="34.6">AN5/C1INA/C2INC/RTCC/RPB3/SCL2/RB3</text>
<text x="154.3" y="30.8">6</text>
<text x="154.3" y="33.3">7</text>
<text x="154.3" y="35.9">11</text>
<text x="291.3" y="34.6">A</text>
<text x="52.8" y="37.1">SOSCO/RPA4/T1CK/CTED9/PMA1/RA4</text>
<text x="125.6" y="39.7">PGED3/RPB5/PMD7/RB5</text>
<text x="133" y="37.1">SOSCI/RPB4/RB4</text>
<text x="154.3" y="38.4">14</text>
<text x="154.3" y="40.9">15</text>
<text x="112.7" y="47.3">TCK/RPB8/SCL1/CTED10/PMD4/RB8</text>
<text x="115.5" y="44.7">TDI/RPB7/CTED3/PMD5/INT0/RB7</text>
<text x="125.2" y="42.2">PGEC3/RPB6/PMD6/RB6</text>
<text x="154.3" y="43.5">16</text>
<text x="154.3" y="46">17</text>
<text x="113.9" y="49.8">TDO/RPB9/SDA1/CTED4/PMD3/RB9</text>
<text x="114.4" y="52.4">PGED2/RPB10/CTED11/PMD2/RB10</text>
<text x="154.3" y="48.6">18</text>
<text x="154.3" y="51.1">21</text>
<text x="154.3" y="53.6">22</text>
<text x="117.6" y="54.9">PGEC2/TMS/RPB11/PMD1/RB11</text>
<text x="132.1" y="57.4">AN12/PMD0/RB12</text>
<text x="154.3" y="56.2">23</text>
<text x="154.3" y="58.8">24</text>
<text x="89.4" y="62.6">CVREFOUT/AN10/C3INB/RPB14/SCK1/CTED5/PMWR/RB14</text>
<text x="102.9" y="65.1">AN9/C3INA/RPB15/SCK2/CTED6/PMCS1/RB15</text>
<text x="116.9" y="60">AN11/RPB13/CTPLS/PMRD/RB13</text>
<text x="154.3" y="61.3">25</text>
<text x="154.3" y="63.8">26</text>
<text x="47.3" y="68.9">1</text>
<text x="52.3" y="70.2">MCLR</text>
<text x="144.4" y="70.2">VCAP</text>
<text x="154.3" y="68.9">20</text>
<text x="217.9" y="69.9" transform="rotate(-90 217.9 69.9)">3</text>
<text x="240.8" y="69.9" transform="rotate(-90 240.8 69.9)">3</text>
<text x="263.7" y="69.9" transform="rotate(-90 263.7 69.9)">3</text>
<text x="46.2" y="74">13</text>
<text x="52.3" y="75.3">VDD</text>
<text x="146.3" y="75.3">VSS</text>
<text x="146.3" y="77.8">VSS</text>
<text x="154.3" y="74">8</text>
<text x="154.3" y="76.5">19</text>
<text x="210.1" y="74">1</text>
<text x="233" y="74">1</text>
<text x="255.9" y="74">1</text>
<text x="4" y="82.9">B</text>
<text x="46.2" y="79.1">28</text>
<text x="52.3" y="80.3">AVDD</text>
<text x="144.6" y="80.3">AVSS</text>
<text x="154.3" y="79.1">27</text>
<text x="217.9" y="80.2" transform="rotate(-90 217.9 80.2)">2</text>
<text x="240.8" y="80.2" transform="rotate(-90 240.8 80.2)">2</text>
<text x="263.7" y="80.2" transform="rotate(-90 263.7 80.2)">2</text>
<text x="291.4" y="82.9">B</text>
<text x="159.3" y="110.9">1</text>
<text x="159.3" y="113.4">2</text>
<text x="217.8" y="109.6">1</text>
<text x="159.3" y="116">3</text>
<text x="159.3" y="118.5">4</text>
<text x="217.8" y="114.7">2</text>
<text x="28.4" y="123.6">1</text>
<text x="159.3" y="121.1">5</text>
<text x="159.3" y="123.6">6</text>
<text x="4" y="131.2">C</text>
<text x="28.4" y="128.7">3</text>
<text x="28.4" y="126.2">2</text>
<text x="28.4" y="131.2">4</text>
<text x="159.3" y="126.2">7</text>
<text x="159.3" y="128.7">8</text>
<text x="159.3" y="131.2">9</text>
<text x="212.8" y="131" transform="rotate(-90 212.8 131)">3</text>
<text x="291.4" y="131.2">C</text>
<text x="28.4" y="133.8">5</text>
<text x="28.4" y="136.3">6</text>
<text x="158.1" y="133.8">10</text>
<text x="158.1" y="136.3">11</text>
<text x="205.1" y="135">1</text>
<text x="158.1" y="138.9">12</text>
<text x="158.1" y="141.4">13</text>
<text x="158.1" y="143.9">14</text>
<text x="212.8" y="141.3" transform="rotate(-90 212.8 141.3)">2</text>
<text x="243.3" y="143.7" transform="rotate(-90 243.3 143.7)">1</text>
<text x="248.4" y="143.7" transform="rotate(-90 248.4 143.7)">3</text>
<text x="258.6" y="143.7" transform="rotate(-90 258.6 143.7)">1</text>
<text x="263.7" y="143.7" transform="rotate(-90 263.7 143.7)">3</text>
<text x="273.8" y="143.7" transform="rotate(-90 273.8 143.7)">1</text>
<text x="279" y="143.7" transform="rotate(-90 279 143.7)">3</text>
<text x="158.1" y="146.5">15</text>
<text x="158.1" y="149.1">16</text>
<text x="158.1" y="151.6">17</text>
<text x="158.1" y="154.1">18</text>
<text x="84.4" y="160.2" transform="rotate(-90 84.4 160.2)">1</text>
<text x="89.4" y="160.2" transform="rotate(-90 89.4 160.2)">3</text>
<text x="130.1" y="160.5">1</text>
<text x="158.1" y="156.7">19</text>
<text x="158.1" y="159.2">20</text>
<text x="243.3" y="159.1" transform="rotate(-90 243.3 159.1)">2</text>
<text x="248.4" y="159.1" transform="rotate(-90 248.4 159.1)">4</text>
<text x="258.6" y="159.1" transform="rotate(-90 258.6 159.1)">2</text>
<text x="263.7" y="159.1" transform="rotate(-90 263.7 159.1)">4</text>
<text x="273.8" y="159.1" transform="rotate(-90 273.8 159.1)">2</text>
<text x="279" y="159.1" transform="rotate(-90 279 159.1)">4</text>
<text x="23.2" y="164.3">1</text>
<text x="36" y="164.3">2</text>
<text x="130.1" y="163">2</text>
<text x="130.1" y="165.6">3</text>
<text x="3.9" y="179.6">D</text>
<text x="84.4" y="175.6" transform="rotate(-90 84.4 175.6)">2</text>
<text x="89.4" y="175.6" transform="rotate(-90 89.4 175.6)">4</text>
<text x="291.3" y="179.6">D</text>
<text x="173.9" y="184.7">Title</text>
<text x="173.9" y="189.7">Size:</text>
<text x="191.7" y="189.7">Number:</text>
<text x="214.6" y="189.7">Revision:</text>
<text x="173.9" y="193.5">Date: 25.01.2018</text>
<text x="173.9" y="196.1">File:</text>
<text x="195.5" y="193.5">Time: 15:52:56</text>
<text x="214.6" y="193.5">Sheet3</text>
<text x="223.2" y="193.5">of 3</text>
<text x="38.2" y="199.9">1</text>
<text x="111.3" y="199.9">2</text>
<text x="184.4" y="199.9">3</text>
<text x="257.6" y="199.9">4</text>
</g>
<g font-size="2.3" fill="#0e0e0e">
<text x="50.5" y="23.1">U200</text>
<text x="219.2" y="38.1">R200</text>
<text x="219.2" y="40.7">330R 1%</text>
<text x="242.1" y="38.1">R201</text>
<text x="242.1" y="40.7">750R 1%</text>
<text x="265" y="38.1">R202</text>
<text x="265" y="40.7">750R 1%</text>
<text x="228.8" y="53.4">D200</text>
<text x="251.7" y="53.4">D201</text>
<text x="274.6" y="53.4">D202</text>
<text x="228.8" y="55.9">LED_LC</text>
<text x="251.7" y="55.9">LED_LC</text>
<text x="274.6" y="55.9">LED_LC</text>
<text x="210.8" y="71.5">Q200</text>
<text x="233.7" y="71.5">Q201</text>
<text x="256.6" y="71.5">Q202</text>
<text x="169.8" y="73.7">C200</text>
<text x="169.8" y="76.3">10uF</text>
<text x="198.1" y="81.6">IRLML2402TRPBF</text>
<text x="220.9" y="81.6">IRLML2402TRPBF</text>
<text x="243.8" y="81.6">IRLML2402TRPBF</text>
<text x="50.5" y="84.2">PIC32MX130F064B-I/SS</text>
<text x="162.4" y="105.8">X200</text>
<text x="220.9" y="106.8">U201</text>
<text x="203.2" y="117.2">R203</text>
<text x="203.2" y="114.7">1k</text>
<text x="244.6" y="117">R204</text>
<text x="244.6" y="119.5">10k</text>
<text x="257.3" y="117">R205</text>
<text x="257.3" y="119.5">10k</text>
<text x="275.1" y="117">R206</text>
<text x="275.1" y="119.5">10k</text>
<text x="18.5" y="120.8">RJ12</text>
<text x="77" y="125.9">C201</text>
<text x="94.8" y="125.9">C202</text>
<text x="220.9" y="120.1">BuzzerPiezo</text>
<text x="77" y="128.4">100nF 16V</text>
<text x="94.8" y="128.4">100nF 16V</text>
<text x="205.7" y="132.5">Q203</text>
<text x="18.5" y="141.6">J200</text>
<text x="198.1" y="142.7">R207</text>
<text x="198.1" y="140.1">100k</text>
<text x="214.6" y="141.4">IRLML2402TRPBF</text>
<text x="85.6" y="148.8">R208</text>
<text x="250.2" y="149.1">SW200</text>
<text x="265.5" y="149.1">SW201</text>
<text x="280.7" y="149.1">SW202</text>
<text x="85.6" y="151.3">10k</text>
<text x="26.1" y="161.5">Q204</text>
<text x="122.8" y="157.7">P200</text>
<text x="67.1" y="166.8">C203</text>
<text x="91.2" y="165.6">SW203</text>
<text x="162.4" y="166.8">Header ZB-SB</text>
<text x="26.1" y="169.6">8MHz Oscillator</text>
<text x="64.5" y="169.4">100nF 16V</text>
<text x="122.8" y="170.9">TSW-103-07-F-S</text>
<text x="18.5" y="174.2">C204</text>
<text x="18.5" y="176.7">22pF</text>
<text x="46.4" y="174.2">C205</text>
<text x="46.4" y="176.7">22pF</text>
<text x="237.5" y="183.4">*</text>
<text x="237.5" y="185.9">ETML-ES</text>
<text x="237.5" y="188.5">Rue de Sébeillon 12</text>
<text x="237.5" y="191">1004 Lausanne</text>
<text x="180.3" y="196.1">H:\Projet\Projet_xxxx\hard\CircuitOUT\SCHEMA\CircuitOut.SchDoc</text>
<text x="237.5" y="193.5">*</text>
</g>
<g font-size="2.3" fill="#262626">
<text x="17.5" y="26.9">V_REF</text>
<text x="17.5" y="29.5">MES_AD</text>
<text x="177.7" y="26.9">POWER</text>
<text x="177.7" y="29.5">RING</text>
<text x="238.9" y="25.7">VCC</text>
<text x="27.6" y="30.8">OSC1</text>
<text x="27.6" y="33.3">OSC2</text>
<text x="27.6" y="35.9">N_A</text>
<text x="159.9" y="33.3">UART_TX</text>
<text x="159.9" y="30.8">UART_RX</text>
<text x="159.9" y="35.9">LED1</text>
<text x="159.9" y="38.4">LED2</text>
<text x="159.9" y="40.9">LED3</text>
<text x="159.9" y="43.5">SW1</text>
<text x="159.9" y="46">SW2</text>
<text x="159.9" y="53.6">PGEC</text>
<text x="159.9" y="51.1">PGED</text>
<text x="159.9" y="48.6">SW3</text>
<text x="159.9" y="56.2">Reset(M)</text>
<text x="159.9" y="58.8">Connect(M)</text>
<text x="159.9" y="61.3">LINK(M)</text>
<text x="159.9" y="63.8">BZZR</text>
<text x="20.2" y="66.4">VCC</text>
<text x="27.6" y="68.9">Reset</text>
<text x="203.2" y="74">LED1</text>
<text x="226.1" y="74">LED2</text>
<text x="248.9" y="74">LED3</text>
<text x="165.1" y="89.3">GND</text>
<text x="215.9" y="94.4">GND</text>
<text x="238.8" y="94.4">GND</text>
<text x="261.7" y="94.4">GND</text>
<text x="210.9" y="102">VCC</text>
<text x="254.2" y="102">VCC</text>
<text x="127" y="105.8">VCC</text>
<text x="72.3" y="113.4">VCC</text>
<text x="134.4" y="113.4">UART_TX</text>
<text x="41.8" y="118.5">VCC</text>
<text x="134.4" y="116">UART_RX</text>
<text x="34" y="123.6">Reset</text>
<text x="134.4" y="121.1">Reset(M)</text>
<text x="34" y="131.2">PGED</text>
<text x="236.2" y="130">SW1</text>
<text x="248.9" y="130">SW2</text>
<text x="266.7" y="130">SW3</text>
<text x="34" y="133.8">PGEC</text>
<text x="195.5" y="135">BZZR</text>
<text x="41.7" y="141.4">GND</text>
<text x="72.2" y="141.4">GND</text>
<text x="82.5" y="140.1">VCC</text>
<text x="126.9" y="143.9">GND</text>
<text x="134.4" y="141.4">Connect(M)</text>
<text x="134.4" y="146.5">LINK(M)</text>
<text x="18.8" y="151.6">OSC1</text>
<text x="46.7" y="151.6">OSC2</text>
<text x="143.5" y="155.4">VCC</text>
<text x="210.8" y="155.4">GND</text>
<text x="92.5" y="156.7">Reset</text>
<text x="135.7" y="165.6">N_A</text>
<text x="143.4" y="170.6">GND</text>
<text x="241.3" y="173.2">GND</text>
<text x="29" y="189.7">GND</text>
<text x="82.4" y="189.7">GND</text>
</g>
</svg>
